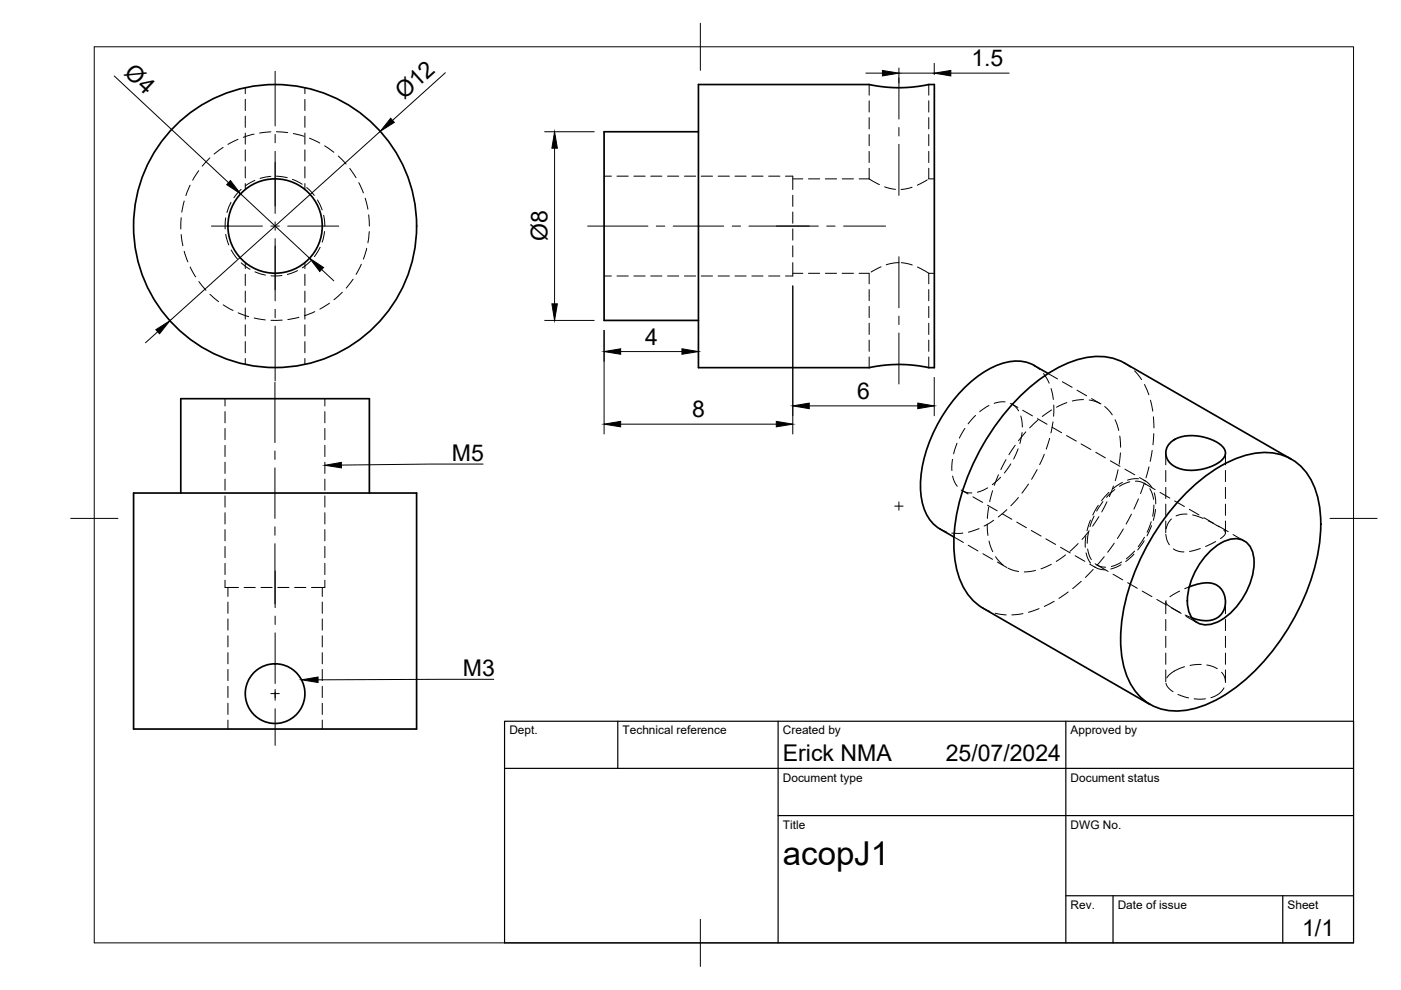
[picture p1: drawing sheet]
<svg xmlns="http://www.w3.org/2000/svg" width="297mm" height="210mm" viewBox="0 0 297 210" stroke-linecap="round" stroke-linejoin="round" font-family="sans-serif">
<!-- layer: Hidden -->
<g fill="none" stroke="#000" stroke-width=".21">
<path d="M52 18.6v1.3M64.6 18.6v1.3M184.3 17.9v2.3M196.9 17.9v2.3M40.3 39.3l-.9 2.2M42.1 36.2l-1.2 2M44.5 33.5l-1.6 1.7M47.3 31.3l-1.9 1.4M50.5 29.5l-2.2 1.1M52 21.1v2.3M52 24.6v2.4M52 28.2v2.4"/>
<path d="M52 31.8v2.4M52 35.3v2.4M52 38.9v1.3M53.9 28.4l-2.3 .7M54 38.2l-2 1.2M57.4 37.4l-2.3 .4M57.4 28l-2.4 .2M58.6 37.4l2.3 .3M58.6 27.9l2.4 .2M62 38l2.1 1.1M62.2 28.3l2.3 .6M64.6 21.1v2.3"/>
<path d="M64.6 24.6v2.4M64.6 28.2v2.4M64.6 31.8v2.4M64.6 35.3v2.4M64.6 38.9v1.3M65 39.8l1.6 1.6M65.6 29.3l2.2 1M68.8 30.9l2 1.4M71.7 33.1l1.7 1.7M74.1 35.7l1.4 2M76.1 38.7l.9 2.2M128.1 37.4h1.5"/>
<path d="M130.8 37.4h2.4M134.4 37.4h2.4M138 37.4h2.3M141.5 37.4h2.4M145.1 37.4h2.4M148.7 37.4h2.4M152.3 37.4h2.3M155.8 37.4h2.4M159.4 37.4h2.4M163 37.4h2.4M166.5 37.4h1.6v2.8M168.1 37.9h2.1"/>
<path d="M171.4 37.9h2.4M175 37.9h2.4M178.6 37.9h2.4M182.1 37.9h2.2M184.3 37.9l2.2 1.3M184.3 21.4v2.4M184.3 24.9v2.4M184.3 28.5v2.4M184.3 32.1v2.4M184.3 35.7v2.2M187.6 39.6l2.3 .5M193.4 39.7l-2.3 .5"/>
<path d="M196.6 38.1l-2.1 1.2M196.9 21.4v2.4M196.9 24.9v2.4M196.9 28.5v2.4M196.9 32.1v2.4M196.9 35.7v2.2h1.2M38.4 46.2l-.1 2.3M38.4 49.7l.4 2.4M39.1 42.6l-.6 2.4M39.1 53.3l.7 2.2M40.3 56.6l1.2 2.1M42.2 59.7l1.5 1.8"/>
<path d="M47.9 46.2l-.2 2.3M47.9 49.7l.6 2.2M49 42.9l-.9 2.2M49 53l1.3 1.9M51.1 40.1l-1.5 1.8M51.1 55.7l1.9 1.4M52 55.7v1.3M52 58.1v2.4M54.1 57.6l2.2 .7M59.8 58.4l-2.4 .1M63.1 57.4l-2.2 .8M64.6 55.7v1.3"/>
<path d="M64.6 58.1v2.4M65.9 55.3l-1.8 1.5M67.3 42.4l1 2.1M67.9 52.4l-1.2 2M68.6 45.6l.3 2.3M68.8 49.1l-.5 2.2M74.9 59.2l-1.5 1.9M76.6 56l-1.1 2.2M77.4 42l.6 2.4M77.7 52.7l-.7 2.2M78.2 45.5l.1 2.4M78.3 49.1l-.3 2.4"/>
<path d="M128.1 58.5h1.5M130.8 58.5h2.4M134.4 58.5h2.4M138 58.5h2.3M141.5 58.5h2.4M145.1 58.5h2.4M148.7 58.5h2.4M152.3 58.5h2.3M155.8 58.5h2.4M159.4 58.5h2.4M163 58.5h2.4M168.1 41.4v2.4"/>
<path d="M168.1 45v2.3M168.1 48.5v2.4M168.1 52.1v2.4M168.1 55.7v2.8h-1.6M168.1 57.9h2.1M171.4 57.9h2.4M175 57.9h2.4M178.6 57.9h2.4M182.1 57.9h2.2v2.3M186.8 56.6l-2.1 1.1M190.6 55.7l-1.4 .1-1.3 .3M191.1 55.7l2.3 .5"/>
<path d="M194.5 56.6l2.4 1.3M196.9 57.9v2.3M196.9 57.9h1.2M44.5 62.4l1.8 1.6M47.3 64.6l2.1 1.2M50.5 66.3l2.2 .8M52 61.7v2.4M52 65.3v2.4M52 68.9v2.3M52 72.4v2.4M52 76v1.3M53.9 67.4l2.4 .4"/>
<path d="M59.8 67.9h-2.4M63.4 67.3l-2.4 .4M64.6 61.7v2.4M64.6 65.3v2.4M64.6 68.9v2.3M64.6 72.4v2.4M64.6 76v1.3M66.7 66.1l-2.2 .8M69.8 64.3l-2 1.2M72.6 62l-1.8 1.6M184.3 61.4v2.4M184.3 65v2.3"/>
<path d="M184.3 68.5v2.4M184.3 72.1v2.4M184.3 75.7v2.2M196.9 61.4v2.4M196.9 65v2.3M196.9 68.5v2.4M196.9 72.1v2.4M196.9 75.7v2.2M219.3 77.5l1.1 .8M221.2 79.2l1.2 2.1M222.2 79.2l2 1.1M238.4 77l1.3 .8"/>
<path d="M240.6 78.6l1.4 1.9M47.7 84.5v1.6M47.7 87.3v2.4M47.7 90.8v2.4M47.7 94.4v2.4M47.7 98v2.4M68.9 84.5v1.6M68.9 87.3v2.4M68.9 90.8v2.4M68.9 94.4v2.4M68.9 98v2.4M202 97.4l-.2 2.4"/>
<path d="M202.9 94l-.7 2.2M204.6 90.8l-1.2 2.1M206.8 88.1l-1.5 1.8M209.7 86l-2 1.3M213.1 85.2l-1.4 .1-.9 .2M213.3 97.4l-1.1 2.2M214.2 85.5l1.2 .8 .6 .8M214.3 98.4l-1.4 1.9M214.6 85.7l1.2 .7M215.2 94.4l-1.3 2M215.9 95.2l-1 2.1M216.4 88.2l.4 2.3"/>
<path d="M216.7 91.7l-.5 2.3M216.8 87l2.1 1.2M217.5 91.6l-1.6 1.8M219.9 99.6l-1.2 2M219.9 88.8l2.1 1.2M220 89.1l-1.7 1.6M221.4 96.3l-1 2.2M222.5 92.9l-.7 2.3M222.8 82.4l.5 2.3M222.9 86.9l-1.9 1.4M223 90.6l2.1 1.2M223.2 89.4l-.4 2.4"/>
<path d="M223.4 85.9v2.4M225.2 80.9l2.1 1.2M226.1 92.3l2.1 1.2M226.2 85.4l-2.2 .9M228.3 82.7l2.1 1.2M229.2 94.1l2.1 1.2M229.7 84.7l-2.3 .3M230.9 84.8l1.3 .3 1 .4M231.4 84.5l2 1.2M232.3 95.9l2.1 1.2M234.2 86.2l1.6 1.8M235.4 97.7l2.1 1.2"/>
<path d="M236.4 89l.8 2.3M237 99.6l-.5 2.3M237.4 92.4l.2 2.4M237.6 96l-.3 2.4M238.5 99.5l2.1 1.2M242.7 81.5l.9 2.2M243.6 99l-.6 2.3M243.9 84.9l.5 2.3M244.3 95.5l-.4 2.3M244.5 88.4l.2 2.3M244.6 91.9l-.1 2.4M247.2 96v2.6"/>
<path d="M247.2 99.8v2.3M259.8 96v2.6M259.8 99.8v2.3M47.7 101.6v2.3M47.7 105.1v2.4M47.7 108.7v2.4M47.7 112.3v2.4M47.7 115.9v2.4M47.7 119.4v2.4M68.9 101.6v2.3M68.9 105.1v2.4M68.9 108.7v2.4"/>
<path d="M68.9 112.3v2.4M68.9 115.9v2.4M68.9 119.4v2.4M199.3 112.2l1.3 .5M201.8 113h2.4M202 100.9l.4 1.3 .5 .9M202.3 113.9l2 1.1M203.8 103.9a3.9 3.9 0 0 0 2.3 .6M204 104l1.3 .7M205.3 115.6l2 1.2M206.3 105.3l2 1.2M207.6 112.1l-2.3 .7"/>
<path d="M208.4 117.4l2 1.2M209.3 111.1l.2 2.4M209.4 107.1l2 1.2M209.4 103.4l-2.2 1M209.6 107.6l-.3 2.3M209.7 114.7l.8 2.3M210.4 104l-.6 2.4M210.7 110.3l-2.1 1.2M211.1 118l1.6 1.8M211.5 119.2l2 1.1M211.7 100.7l-.9 2.2M212.2 101.2l-1.8 1.6"/>
<path d="M212.5 108.9l2 1.2M213.5 108.1l-1.9 1.5M215.6 110.7l2 1.2M215.9 105.5l-1.6 1.7M218.1 102.6l-1.4 2M218.7 112.5l2 1.2M221.7 114.3l2.1 1.1M222.9 119.6l-2.2 1M224.9 116l2 1.2M225.9 117.7l-2 1.3M227.9 117.8l2.1 1.2M228.6 115.2l-1.8 1.7"/>
<path d="M230.2 113.7l-.1 2.3M230.3 117.2l.4 1.3 .5 .9M230.6 116.4l.4 1.4 .4 .8M230.8 112.8l-.3 2.4M230.9 112.5l-1.5 1.9M231 119.6l1.3 .7M231.2 110.3l-.7 2.2M232 109.4l-.9 2.3M232.2 119.5l.1 .1a3.6 3.6 0 0 0 2.1 .7M232.6 119.8l2.3 1.4M232.9 107.1l-1.2 2.1M233 109.6l-1.4 2"/>
<path d="M233.8 106.4l-1.3 2M234.1 118l-1.5 1.9M234.7 106.4l-1.1 2.1M235.1 104.4l-1.5 1.8M236.1 103.1l-.9 2.2M236.2 115.2l-1.4 1.9M236.4 103.8l-1.8 1.6M237.7 119.7l-2.2 .9M237.8 119.2l-2.2 .9M238 102.3l-2 1.3M238.2 112.2l-1.3 2M239.5 102.2l-2.2 .9"/>
<path d="M239.9 109l-1.1 2.1M240.4 117.5l-1.7 1.6M240.6 116.9l-1.8 1.6M240.7 102l1 .1 1.3 .6M241.4 105.8l-1 2.1M241.4 101.5l-1.4 .1-.9 .2M241.6 101.3l1.2 .7M242.5 101.8l1.1 .8 .6 .8M242.6 102.5l2.3 1.3M242.6 114.7l-1.4 1.9M242.6 102.4l-.8 2.3M242.7 113.9l-1.4 2"/>
<path d="M243.8 103.6l.5 1.1 .3 1.2M244.1 110.6l-.9 2.3M244.2 111.5l-1 2.1M244.6 107.1l-.2 2.3M244.7 104.5l.3 2.3M245 108l-.5 2.3M246 104.4l2 1.2M247.2 103.3v2.4M247.2 106.9v2.4M247.2 110.5v2.5M247.2 113.3l.2 1.2 .5 1M248.4 110l-.7 .9-.5 1.2"/>
<path d="M248.8 116.4l.8 .4 1.4 .2M249 106.2l2.1 1.2M251.7 109l-1.3 .1-1.1 .3M252.2 108l2 1.2M252.9 109.2l2.2 .7M254.5 116.3l-2.3 .6M255.2 109.8l2.1 1.1M256.2 110.4l2.3 1.3M257.7 114.8l-2.1 1.1M258.3 111.5l2.1 1.2M259.5 112.4l.3 .4v.3l-1 1.1M259.8 103.3v2.4"/>
<path d="M259.8 106.9v2.4M259.8 110.5v2.5M261.4 113.3l2.4 1.4M47.7 123v1.6h2.9M48.3 124.6v1.9M48.3 127.6v2.4M48.3 131.2v2.4M48.3 134.8v2.4M48.3 138.4v2.4M51.8 124.6h2.3M55.3 124.6h2.4M58.9 124.6h2.4"/>
<path d="M62.5 124.6h2.4M68.3 124.6v1.9M68.3 127.6v2.4M68.3 131.2v2.4M68.3 134.8v2.4M68.3 138.4v2.4M68.9 123v1.6h-2.9M208.5 129l1.4 .6M211 130l2.3 .4M213.7 120.5l2.3 .7M216.9 130.1l-2.4 .3M219.5 120.9l-2.3 .4"/>
<path d="M220.3 129l-2.2 .8M223.5 127.5l-2.1 1.1M226.5 125.5l-2 1.4M229.2 123.2l-1.8 1.6M231.8 120.7l-1.7 1.7M232.1 120.2a3.7 3.7 0 0 0 2.2 .6M236 121.7l2 1.3M239.1 123.5l2 1.2M242.2 125.3l2 1.2M245.3 127.1l2 1.2M247.2 127.6v2.5M247.2 131.3v2.4"/>
<path d="M247.2 134.9v2.4M247.2 138.5v2.4M247.2 127.4v.5l.4 .4 2.6 1.6M248.4 128.9l2 1.2M250.1 125.3l-2 1.2M251.3 130.4l1.4 .6M251.5 130.7l2.3 1.3M252.1 124.4l-.9 .4M259.8 127.6v2.5M259.8 131.3v2.4M259.8 134.9v2.4M259.8 138.5v2.4"/>
<path d="M48.3 141.9v2.4M48.3 145.5v2.4M48.3 149.1v2.4M48.3 152.7v1.9M68.3 141.9v2.4M68.3 145.5v2.4M68.3 149.1v2.4M68.3 152.7v1.9M247.2 142v2.6M247.2 144.9l.4 .8 1.1 1M249.7 147.2l2.3 .8M251.1 141.4l-2.4 1-.8 .7-.5 .6"/>
<path d="M253.2 148.2h2.4M254.7 140.9l-2.4 .2M255.9 141l1.4 .4 .8 .4M259 142.5l.7 1.2 .1 1M259.5 145.9l-1.1 1.2-1.7 .8M259.8 142v2.6"/>
</g>
<!-- layer: Visible -->
<g fill="none" stroke="#000" stroke-width=".36">
<path d="M148.1 17.9h36.2l2.9 .5 2.8 .2 3.2-.1 3.7-.6h1.2v60h-1.2l-2.9-.4-2.8-.2-3.2 .1-3.7 .5h-36.2zM148.1 27.9h-20v40h20M222.2 79.2a10.9 10.9 0 0 0-6.3-2.6 16 16 0 0 0-10.6 4.9 31.8 31.8 0 0 0-10.1 21.5 11.1 11.1 0 0 0 3.1 8.5l1 .7M248.1 93.9l1.1-.8 1.9-.6 1.9-.1 1.9 .2 1.7 .5 2 1 1 1.2 .2 .6v.5l-.3 .7-.8 .7-1.1 .7-1.3 .6-2.8 .6-2.6-.1-1.3-.4-.9-.5-.9-.8-.3-.6-.3-1v-.5l.3-1.1zM273.8 97.4l-35.4-20.4a13.3 13.3 0 0 0-11.7-.1 38.3 38.3 0 0 0-17 15.3 42.8 42.8 0 0 0-7.4 24.9 14.9 14.9 0 0 0 5 11.1l36.5 21.2M28.3 104.5h60v50.1h-60zM38.3 104.5v-20h40v20M199.3 112.2l3 1.7M250.9 105.1a30.8 30.8 0 0 1 13.3-8.6 11.5 11.5 0 0 1 12.3 3.1 18.7 18.7 0 0 1 3.5 13.5 47.8 47.8 0 0 1-19.5 33.7 18.5 18.5 0 0 1-13.4 3.7 11 11 0 0 1-8.3-7.5 28.6 28.6 0 0 1 .3-17.4 50.7 50.7 0 0 1 11.8-20.5zM256.1 117.4a9.1 9.1 0 0 1 5.7-3.2 3.9 3.9 0 0 1 4 3.9 15 15 0 0 1-8 13.9 4 4 0 0 1-6-3.4 15 15 0 0 1 4.3-11.2zM252.1 124.4l1.9-.6 1.5-.2h.9l1.1 .2 1.1 .7 .6 .8 .5 1 .1 1.1-.1 1.1-.4 1.1-.6 .9-.9 .7-1.2 .3-1.1 .1-1.5-.2-1.3-.4"/>
<circle cx="58.3" cy="47.9" r="30"/>
<circle cx="58.3" cy="47.9" r="10"/>
<circle cx="58.3" cy="147.1" r="6.3"/>
</g>
<!-- layer: BORDER -->
<path d="M20 9.9h267v190h-267zM148.5 4.9v10M15 109.9h10M282 109.9h10M148.5 194.9v10" fill="none" stroke="#000" stroke-width=".21"/>
<!-- layer: TITLEBLOCK -->
<path d="M107 152.9h180v47h-180zM131 152.9v10M165 152.9v47M226 152.9v47M107 162.9h180M165 172.9h122M226 189.9h61M236 189.9v10M272 189.9v10" fill="none" stroke="#000" stroke-width=".25"/>
<!-- layer: Smart Centers -->
<g fill="none" stroke="#000" stroke-width=".21">
<path d="M58.3 15.1v11.6M190.6 14.4v10.8M58.3 28.5v1.8M58.3 32.1v13.1M190.6 27v1.8M190.6 30.6v10.8M44.8 47.9h10.8M57.4 47.9h1.8M58.3 47v1.8M58.3 50.6v13.2M61 47.9h10.8M124.6 47.9h12.8"/>
<path d="M139.1 47.9h1.8M142.7 47.9h10.7M155.2 47.9h1.8M158.8 47.9h14.7M175.3 47.9h1.8M178.9 47.9h8.9M190.6 54.4v10.8M58.3 65.6v1.8M58.3 69.1v11.7M190.6 67v1.8M190.6 70.6v10.8M58.3 81.1v12.7"/>
<path d="M58.3 95.6v1.8M58.3 99.2v10.7M58.3 111.7v1.8M58.3 115.3v12.8M189.7 107.3h1.8M190.6 106.4v1.8M58.3 121v7.8M58.3 130.6v1.8M58.3 134.2v10.7M57.4 147.1h1.8M58.3 146.2v2.3M58.3 150.3v7.7"/>
</g>
<!-- layer: FD_Dimensions -->
<g fill="none" stroke="#000" stroke-width=".21">
<path d="M24.2 16.1l24.3 22.6M94.4 15.4l-11.2 10.1M183.6 15.5h3.5M190.6 16.5v1.1M190.6 15.5h7.5M198.1 13.4v2.4M201.6 15.5h12.4M80.6 27.8l-44.6 40.2M115.5 27.9h10.5M117.6 31.4v33M51 41.1l14.6 13.7M68.2 57.1l2.6 2.4"/>
<path d="M33.4 70.4l-2.6 2.3M115.5 67.9h10.5M128.1 70v22M131.6 74.5h13M148.1 72.4v3.4M168.1 60.6v31.4M131.6 89.9h33M171.6 86.1h23M198.1 80v8.2"/>
</g>
<g fill="#000" stroke="#000" stroke-width=".21">
<path d="M187.1 14.9l3.5 .6-3.5 .6zM198.1 15.5l3.5-.6v1.2zM48.9 38.3l2.1 2.8-2.9-1.9zM82.8 25.1l.8 .8-3 1.9zM117.6 27.9l.6 3.5h-1.2zM65.6 54.8l3 1.9-.8 .9zM33 69.9l3-1.9-2.2 2.8zM117 64.4h1.2l-.6 3.5zM128.1 74.5l3.5-.6v1.2zM144.6 73.9l3.5 .6-3.5 .6zM128.1 89.9l3.5-.6v1.2zM164.6 89.3l3.5 .6-3.5 .6z"/>
<path d="M168.1 86.1l3.5-.6v1.1zM194.6 85.5l3.5 .6-3.5 .5z"/>
</g>
<!-- layer: Hole Notes -->
<path d="M68.9 98.7l3.5-.7v1.2zM63.9 144.1l3.5-.6v1.2z" fill="#000" stroke="#000" stroke-width=".21"/>
<path d="M102.4 98.4l-30 .2M104.7 144l-37.3 .1" fill="none" stroke="#000" stroke-width=".21"/>
<text font-size="7" x="166" y="183.4">acopJ1</text>
<g font-size="4.9">
<text x="26.1" y="15.8" transform="rotate(43 26.1 15.8)">Ø4</text>
<text x="206" y="14">1.5</text>
<text x="85.7" y="21.2" transform="rotate(-42 85.7 21.2)">Ø12</text>
<text x="116.1" y="51.2" transform="rotate(-90 116.1 51.2)">Ø8</text>
<text x="136.8" y="73.1">4</text>
<text x="146.7" y="88.5">8</text>
<text x="181.7" y="84.6">6</text>
<text x="95.8" y="97.7">M5</text>
<text x="98.1" y="143.3">M3</text>
<text x="166" y="161.4">Erick NMA</text>
<text x="200.5" y="161.4">25/07/2024</text>
<text x="276.1" y="198.6">1/1</text>
</g>
<g font-size="2.5">
<text x="108" y="155.7">Dept.</text>
<text x="132" y="155.7">Technical reference</text>
<text x="166" y="155.7">Created by</text>
<text x="227" y="155.7">Approved by</text>
<text x="166" y="165.7">Document type</text>
<text x="227" y="165.7">Document status</text>
<text x="166" y="175.7">Title</text>
<text x="227" y="175.7">DWG No.</text>
<text x="227" y="192.7">Rev.</text>
<text x="237" y="192.7">Date of issue</text>
<text x="273" y="192.7">Sheet</text>
</g>
</svg>
